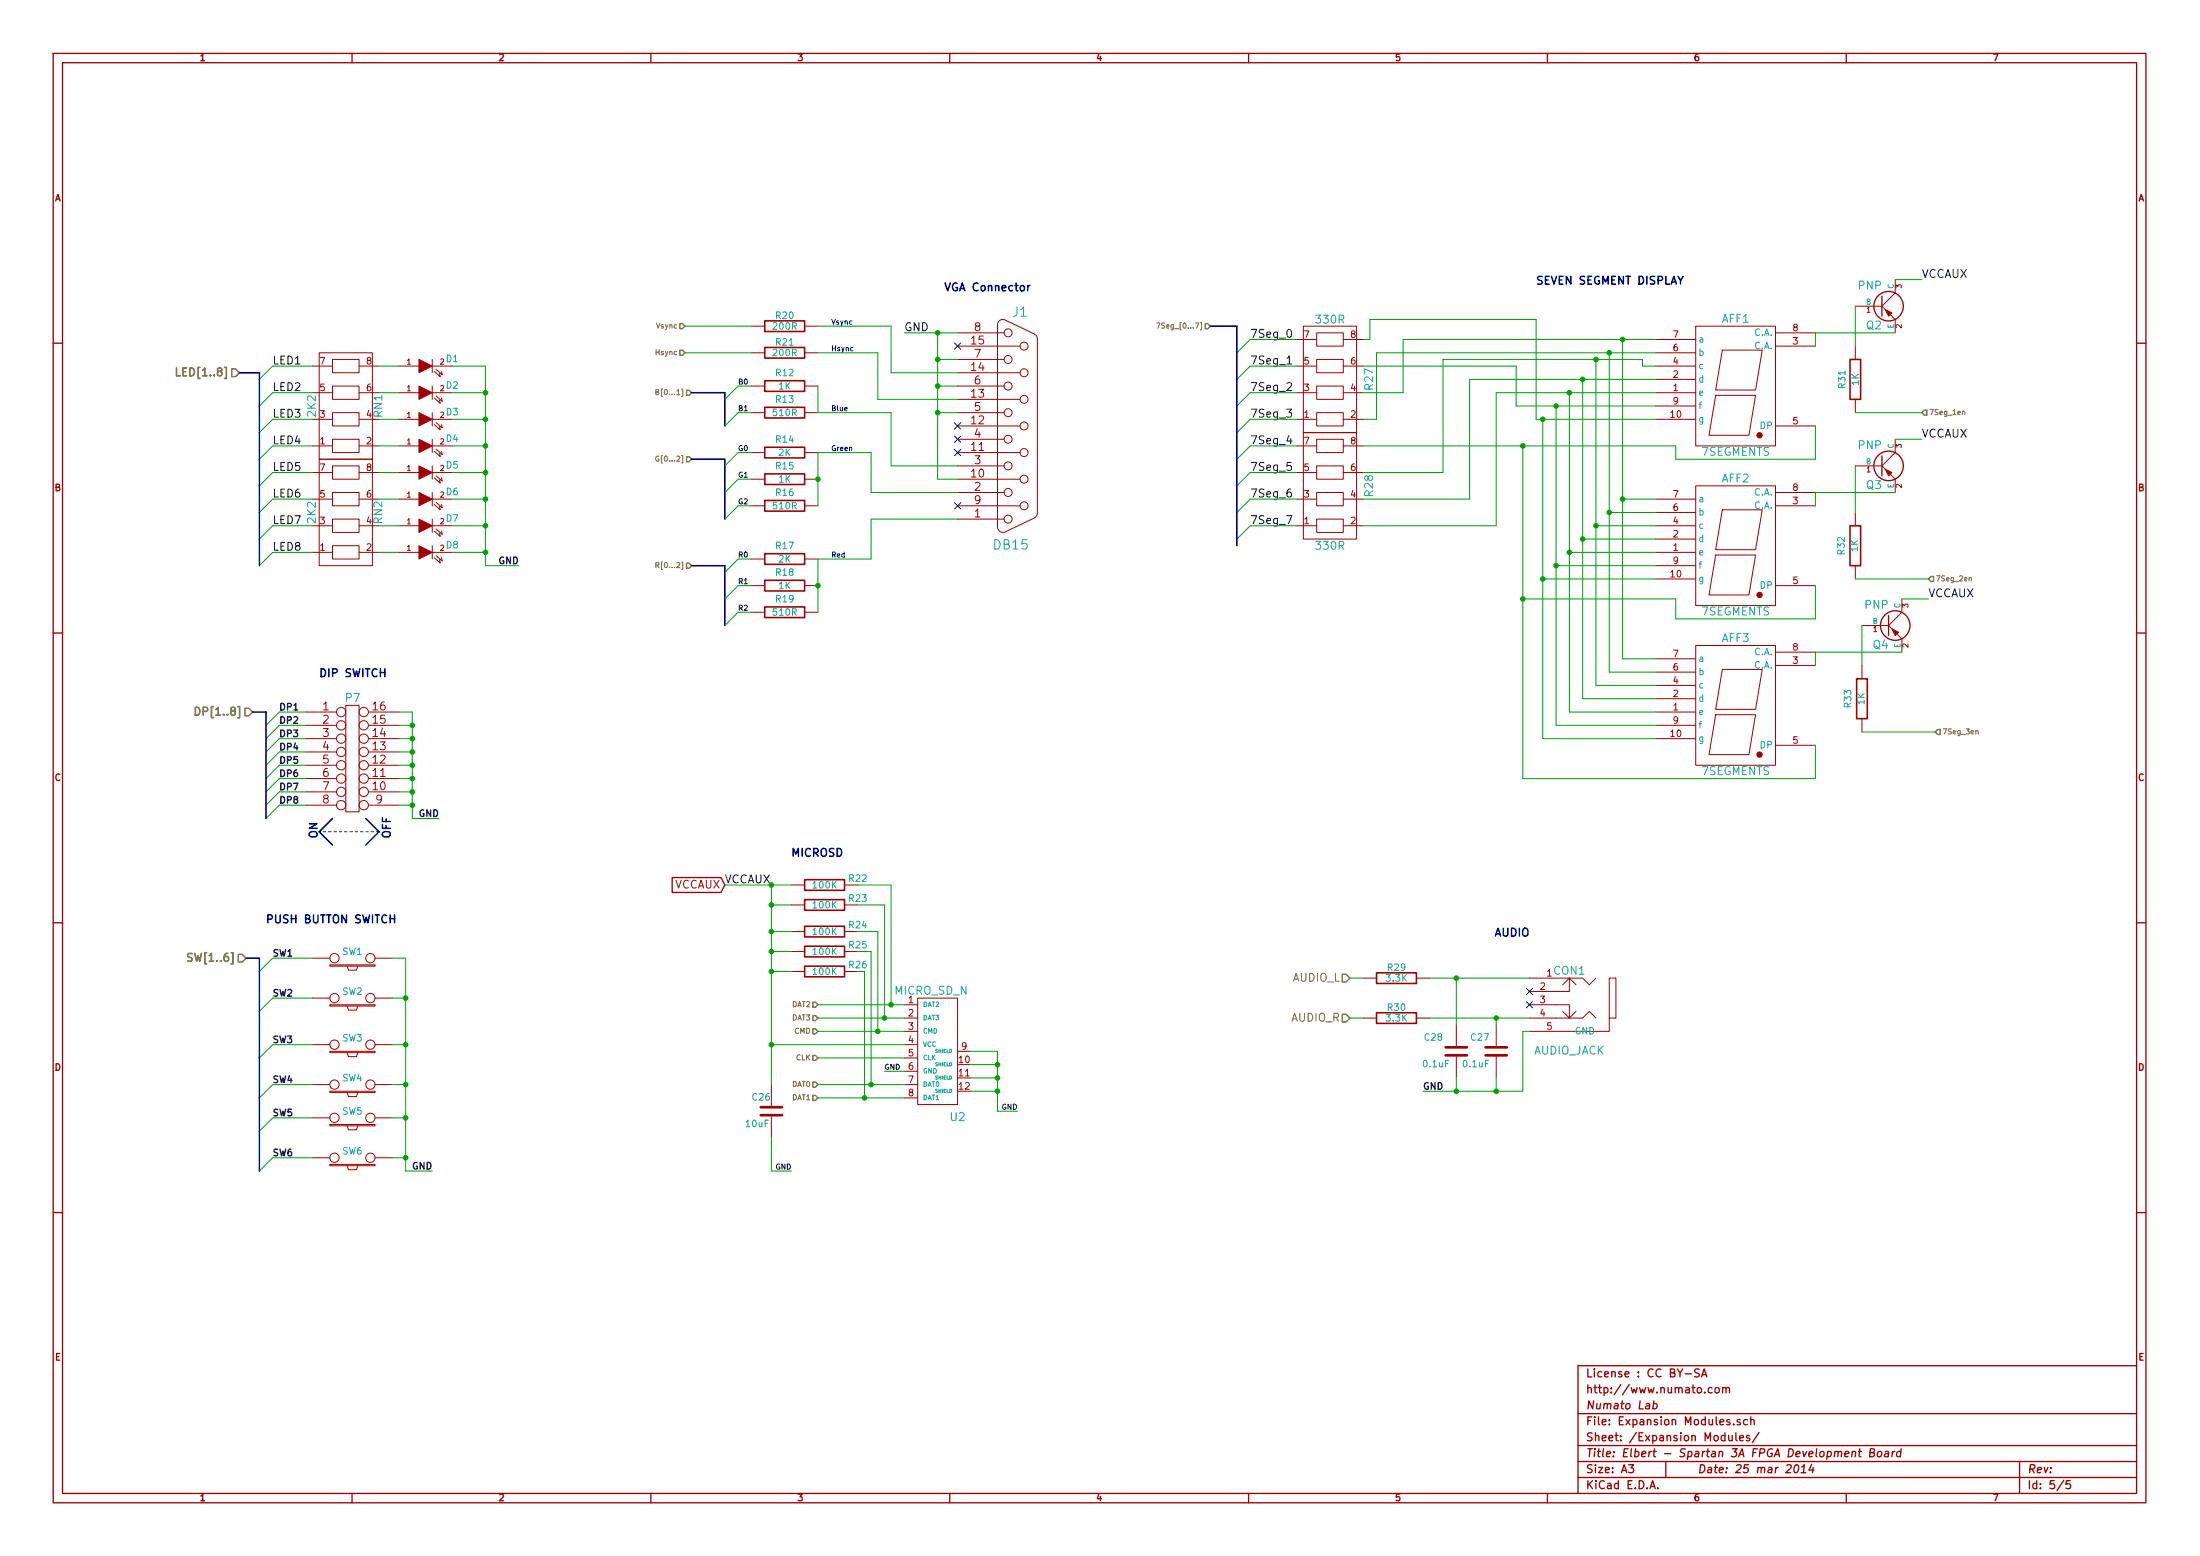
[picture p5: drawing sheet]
<svg xmlns="http://www.w3.org/2000/svg" width="420mm" height="297mm" viewBox="0 0 420 297" stroke-linecap="round" stroke-linejoin="round" font-family="sans-serif">
<g fill="none" stroke="#a00000" stroke-width=".25">
<path d="M10.2 10.2h399.6v276.7h-399.6zM11.9 12h396.2v273.1h-396.2zM67.2 10.2v1.8M124.3 10.2v1.8M181.4 10.2v1.8M238.5 10.2v1.8M295.5 10.2v1.8M352.6 10.2v1.8M10.2 65.5h1.7M408.1 65.5h1.7M10.2 120.8h1.7M408.1 120.8h1.7"/>
<path d="M10.2 176.2h1.7M128.4 167.5h9.3l.7 1.4-.7 1.5h-9.3zM408.1 176.2h1.7M10.2 231.5h1.7M408.1 231.5h1.7M301.4 269.9h106.7M301.4 276h106.7M301.4 279h106.7M311 279.6h1l-.5 .6 .4 .2v.6l-.2 .1-.7-.1M315.8 268l.4-.1 .2 .2v.6l-.3 .2h-.4M315.8 267.4l-.1 1.5M318.1 279v3.1"/>
<path d="M321.8 262.3h1.2M324.5 261.4a.62 .62 0 0 0-.8 .1v.4l.8 .4v.3l-.3 .3-.6-.1M325 262.9l.5-1.6 .5 1.6M325.1 262.4h.7M327 265l-.5-.1-.3 .3 .1 .6 .2 .1 .5-.1M327.6 265l.2-.1 .5 .1v.8l-.3 .1-.4-.1zM329 265h.1a.36 .36 0 0 1 .5 .1v.8M329 264.9v1M329.6 265.1a.35 .35 0 0 1 .4-.2 .35 .35 0 0 1 .3 .2v.8M330.1 274v.8a.39 .39 0 0 0 .7 .1M330.8 274v1M331.1 271.9v.1"/>
<path d="M331.5 273.5v1.3l.2 .2M332.2 274.5l.8-.1-.1-.3-.4-.1-.3 .3 .1 .7h.6M332.3 271.1l-.3-.1-.3 .2 .1 .2 .5 .2v.3h-.6M333.7 271.1l-.4-.1-.3 .3 .1 .6 .2 .1 .4-.1M334.1 274.1l-.3-.1-.3 .3 .1 .2 .5 .1v.4h-.6M334.4 271.1a.36 .36 0 0 1 .6 .1v.8M334.4 270.5v1.5M335.9 273.4l-1.3 2M342.8 279.8l.4-.2a.88 .88 0 0 1-.3 1.5l-.2-.1-.1-.4zM346 279.5l-.5 1.1h.9M352.3 277.6l.8-.1-.1-.3h-.5l-.2 .7 .2 .2 .4-.1M353.7 277.2l.3-.1 .3 .1v.9"/>
<path d="M353.8 277.1l-.2 1M354.9 277.1h.6M355.2 276.6l-.2 1.3 .4 .2M357.1 277.3l.7-.1 .2-.2v-.3l-.3-.1h-.5l-.2 1.5 .9-.1 .1-.4-.3-.3M358.7 277.2l.2-.1 .4 .1v.6l-.3 .3-.4-.1zM360 277.2h.6v.9M360.7 277.5l-.7 .1-.1 .3 .2 .2 .5-.1M361.4 277.1l-.1 1M361.9 277.1l-.3 .1-.2 .2M363 277.2l-.4-.1-.3 .3v.6l.2 .1 .4-.1M363.1 276.6l-.2 1.5M385.7 279v6.1"/>
<path d="M408.1 260.7h-106.7v24.4M67.2 285.1v1.8M124.3 285.1v1.8M181.4 285.1v1.8M238.5 285.1v1.8M295.5 285.1v1.8M301.4 282.1h106.7M315.1 284.2l.5-1.5 .5 1.5M315.2 283.8h.8M316.6 284.1v.1M344 281.1h.9M344.1 280l.5-.4-.2 1.5"/>
<path d="M346.3 280.1l-.1 1M352.6 285.1v1.8M394.1 282.6l-1.3 2M395.4 282.7h-.8v.7l.2-.2 .5 .1 .2 .3-.1 .5-.3 .1-.5-.1"/>
<circle cx="360.7" cy="58.5" r="2.82"/>
<circle cx="360.7" cy="88.9" r="2.82"/>
<circle cx="361.9" cy="119.4" r="2.82"/>
</g>
<g fill="#a00000" stroke="#a00000" stroke-width=".19">
<path d="M80 88.9l2.5 1.3-2.5 1.3z"/>
<path d="M80 94l2.5 1.3-2.5 1.3z"/>
<path d="M80 99.1l2.5 1.3-2.5 1.2z"/>
<path d="M80 104.2l2.5 1.2-2.5 1.3z"/>
<path d="M80 83.9l2.5 1.2-2.5 1.3z"/>
<path d="M80 78.8l2.5 1.2-2.5 1.3z"/>
<path d="M80 73.7l2.5 1.3-2.5 1.2z"/>
<path d="M80 68.6l2.5 1.3-2.5 1.3z"/>
<path d="M360 89.6l1.3 .6-.6 .6z"/>
<path d="M361.3 120.1l1.3 .6-.7 .6z"/>
<path d="M360 59.1l1.3 .6-.6 .7z"/>
<circle cx="336" cy="113.6" r=".51"/>
<circle cx="336" cy="144.1" r=".51"/>
<circle cx="336" cy="83.1" r=".51"/>
</g>
<g fill="none" stroke="#a00000" stroke-width=".19">
<path d="M354.3 58.5h5.1M359.4 58.5l.6 .6M361.9 53.4v2.5l-2.5 2.6M59.7 75h3.8M59.7 69.9h3.8M61 67.3h10.1v20.4h-10.1zM63.5 78.8h5.1v2.5h-5.1zM63.5 73.7h5.1v2.5h-5.1zM63.5 68.6h5.1v2.6h-5.1zM68.6 75h3.8M68.6 69.9h3.8M76.2 75h3.8"/>
<path d="M76.2 69.9h3.8M82.5 75h3.9M82.5 69.9h3.9M82.5 68.6v2.6M82.5 73.7v2.5M82.5 78.8v2.5M82.9 76l1.2 1-.2-.6M82.9 70.9l1.2 1-.2-.6M83.3 75.6l1.2 1-.2-.6M83.3 70.5l1.2 1-.2-.6M143.5 67.3h2.5M143.5 78.8h2.5"/>
<path d="M143.5 73.7h2.5M143.5 62.3h2.5M153.7 67.3h2.5M153.7 78.8h2.5M153.7 73.7h2.5M153.7 62.3h2.5M182.9 66.1h11.9M182.9 63.5h8.9M182.9 78.8h8.9M182.9 76.2h11.9M182.9 73.7h8.9M182.9 71.2h11.9"/>
<path d="M182.9 68.6h8.9M191.7 61a1.02 1.02 0 0 0-1.2 1v38.6a1.1 1.1 0 0 0 1.3 1l5.8-2.8M191.8 61l5.8 2.8M197.6 63.8l.3 .3 .2 .4M198.1 64.6v33.5M247.6 75h3.9M247.6 69.9h3.9M247.6 64.8h3.9M248.9 62.3h10.2v20.3h-10.2zM251.5 78.8h5v2.5h-5zM251.5 73.7h5v2.5h-5zM251.5 68.6h5v2.6h-5z"/>
<path d="M251.5 63.5h5v2.6h-5zM256.5 75h3.8M256.5 69.9h3.8M256.5 64.8h3.8M316.2 75h7.6M316.2 72.4h7.6M316.2 69.9h7.6M316.2 67.3h7.6M316.2 64.8h7.6M316.2 77.5h7.6M323.8 62.3h15.3v22.8h-15.3zM327.7 75.5h7.6l-1.3 7.6h-7.6z"/>
<path d="M328.9 66.8h7.6l-1.2 7.7h-7.6zM339.1 66.1h7.6M339.1 63.5h7.6M354.3 66.1v2.5M354.3 76.2v2.6M361.1 60.1l.8 .9v2.5M59.7 95.3h3.8M59.7 80h3.8M59.7 90.2h3.8M59.7 85.1h3.8M61 87.7h10.1v20.3h-10.1zM63.5 99.1h5.1v2.5h-5.1z"/>
<path d="M63.5 94h5.1v2.6h-5.1zM63.5 88.9h5.1v2.6h-5.1zM63.5 83.9h5.1v2.5h-5.1zM68.6 95.3h3.8M68.6 80h3.8M68.6 90.2h3.8M68.6 85.1h3.8M76.2 95.3h3.8M76.2 80h3.8M76.2 90.2h3.8M76.2 85.1h3.8M82.5 95.3h3.9"/>
<path d="M82.5 80h3.9M82.5 90.2h3.9M82.5 85.1h3.9M82.5 83.9v2.5M82.5 88.9v2.6M82.5 94v2.6M82.5 99.1v2.5M82.9 91.2l1.2 1-.2-.6M82.9 96.3l1.2 1-.2-.6M82.9 86.1l1.2 1.1-.2-.7M82.9 81.1l1.2 1-.2-.7M83.3 90.8l1.2 1.1-.2-.7"/>
<path d="M83.3 95.9l1.2 1-.2-.6M83.3 85.8l1.2 1-.2-.7M83.3 80.7l1.2 1-.2-.6M143.5 96.6h2.5M143.5 91.5h2.5M143.5 86.4h2.5M153.7 96.6h2.5M153.7 91.5h2.5M153.7 86.4h2.5M182.9 96.6h11.9M182.9 94h8.9M182.9 81.3h11.9"/>
<path d="M182.9 99.1h8.9M182.9 91.5h11.9M182.9 88.9h8.9M182.9 86.4h11.9M182.9 83.9h8.9M198.1 98.1l-.2 .5-.3 .2M247.6 95.3h3.9M247.6 80h3.9M247.6 90.2h3.9M247.6 85.1h3.9M248.9 82.6h10.2v20.3h-10.2zM251.5 99.1h5v2.5h-5z"/>
<path d="M251.5 94h5v2.6h-5zM251.5 88.9h5v2.6h-5zM251.5 83.9h5v2.5h-5zM256.5 95.3h3.8M256.5 80h3.8M256.5 90.2h3.8M256.5 85.1h3.8M316.2 97.8h7.6M316.2 95.3h7.6M316.2 80h7.6M323.8 92.7h15.3v22.9h-15.3zM328.9 97.3h7.6l-1.2 7.6h-7.6z"/>
<path d="M339.1 96.6h7.6M339.1 94h7.6M339.1 81.3h7.6M354.3 88.9h5.1M354.3 97.8v2.6M359.4 88.9l.6 .7M361.1 90.6l.8 .9v2.5M361.9 83.9v2.5l-2.5 2.5M59.7 105.4h3.8M59.7 100.4h3.8M63.5 104.2h5.1v2.5h-5.1zM68.6 105.4h3.8"/>
<path d="M68.6 100.4h3.8M76.2 105.4h3.8M76.2 100.4h3.8M82.5 105.4h3.9M82.5 100.4h3.9M82.5 104.2v2.5M82.9 101.4l1.2 1-.2-.6M82.9 106.5l1.2 1-.2-.7M83.3 101l1.2 1-.2-.6M83.3 106.1l1.2 1-.2-.6M143.5 111.8h2.5M143.5 106.7h2.5"/>
<path d="M143.5 116.9h2.5M153.7 111.8h2.5M153.7 106.7h2.5M153.7 116.9h2.5M247.6 100.4h3.9M256.5 100.4h3.8M316.2 105.4h7.6M316.2 102.9h7.6M316.2 100.4h7.6M316.2 108h7.6M316.2 110.5h7.6M327.7 106h7.6l-1.3 7.6h-7.6z"/>
<path d="M339.1 111.8h7.6M354.3 108v2.5M355.6 119.4h5.1M360.7 119.4l.6 .7M363.2 114.3v2.6l-2.5 2.5M58.4 135.9h5.9M58.4 138.5h5.9M66 134.7h2.6v20.3h-2.6zM70.4 135.9h5.8M70.4 138.5h5.8M316.2 135.9h7.6M316.2 133.4h7.6"/>
<path d="M316.2 130.8h7.6M316.2 128.3h7.6M316.2 125.8h7.6M316.2 138.5h7.6M323.8 123.2h15.3v22.9h-15.3zM327.7 136.4h7.6l-1.3 7.7h-7.6zM328.9 127.8h7.6l-1.2 7.6h-7.6zM339.1 127h7.6M339.1 124.5h7.6M355.6 127v2.6M355.6 137.2v2.5M362.3 121.1l.9 .9v2.5"/>
<path d="M58.4 141h5.9M58.4 143.5h5.9M58.4 146.1h5.9M58.4 148.6h5.9M58.4 151.2h5.9M58.4 153.7h5.9M70.4 141h5.8M70.4 143.5h5.8M70.4 146.1h5.8M70.4 148.6h5.8M70.4 151.2h5.8M70.4 153.7h5.8"/>
<path d="M316.2 141h7.6M339.1 142.3h7.6M151.1 168.9h2.6M151.1 172.8h2.6M151.1 177.8h2.6M161.3 168.9h2.5M161.3 172.8h2.5M161.3 177.8h2.5M59.7 199.4h3.3M59.7 190.5h3.3M59.7 182.9h3.3M63 191.8h8.6v.3h-8.6z"/>
<path d="M63 184.2h8.6v.2h-8.6zM66.3 192.1l.2 .7h1.6l.2-.7M66.3 184.4l.2 .8h1.6l.2-.8M71.6 199.4h3.3M71.6 190.5h3.3M71.6 182.9h3.3M151.1 181.6h2.6M151.1 185.5h2.6M161.3 181.6h2.5M161.3 185.5h2.5M172.7 191.8h2.6M172.7 194.3h2.6"/>
<path d="M172.7 196.9h2.6M172.7 199.4h2.6M175.3 190.5h7.6v20.4h-7.6zM260.3 194.3h2.6M260.3 186.7h2.6M270.5 194.3h2.5M270.5 186.7h2.5M278.1 195.6v4.3M285.7 195.6v4.3M292.1 191.8h7.6v2.5l-1.3-1.2M292.1 194.3h5.1M292.1 186.7h7.6"/>
<path d="M297.2 194.3h5.1zM299.7 186.7v2.6h-7.6M299.7 186.7h2.6l1.2 1.3 1.3-1.3M299.7 186.7l1.3 1.3M299.7 186.7l-1.3 1.3M301 193.1l-1.3 1.2M302.3 194.3h.1M302.3 194.3l1.2-1.2 1.3 1.2M307.3 194.3h1.3v-7.6h-1.3v10.2h-15.2M59.7 207h3.3M59.7 213.4h3.3M63 208.3h8.6v.3h-8.6z"/>
<path d="M63 200.7h8.6v.3h-8.6zM63 214.7h8.6v.2h-8.6zM66.3 208.6l.2 .7h1.6l.2-.7M66.3 201l.2 .7h1.6l.2-.7M66.3 214.9l.2 .8h1.6l.2-.8M71.6 207h3.3M71.6 213.4h3.3M147.3 207v4.4M147.3 212.9v4.3M172.7 202h2.6M172.7 204.5h2.6M172.7 207h2.6"/>
<path d="M172.7 209.6h2.6M182.9 200.7h2.5M278.1 201.5v4.3M285.7 201.5v4.3M59.7 221h3.3M63 222.3h8.6v.2h-8.6zM66.3 222.5l.2 .8h1.6l.2-.8M71.6 221h3.3"/>
<circle cx="192.5" cy="73.7" r=".76"/>
<circle cx="192.5" cy="63.5" r=".76"/>
<circle cx="192.5" cy="78.8" r=".76"/>
<circle cx="192.5" cy="68.6" r=".76"/>
<circle cx="195.6" cy="76.2" r=".76"/>
<circle cx="195.6" cy="71.2" r=".76"/>
<circle cx="195.6" cy="66.1" r=".76"/>
<circle cx="192.5" cy="94" r=".76"/>
<circle cx="192.5" cy="99.1" r=".76"/>
<circle cx="192.5" cy="83.9" r=".76"/>
<circle cx="192.5" cy="88.9" r=".76"/>
<circle cx="195.6" cy="81.3" r=".76"/>
<circle cx="195.6" cy="91.5" r=".76"/>
<circle cx="195.6" cy="96.6" r=".76"/>
<circle cx="195.6" cy="86.4" r=".76"/>
<circle cx="65.2" cy="138.5" r=".89"/>
<circle cx="65.2" cy="135.9" r=".89"/>
<circle cx="69.5" cy="135.9" r=".89"/>
<circle cx="69.5" cy="138.5" r=".89"/>
<circle cx="65.2" cy="143.5" r=".89"/>
<circle cx="65.2" cy="141" r=".89"/>
<circle cx="65.2" cy="146.1" r=".89"/>
<circle cx="65.2" cy="148.6" r=".89"/>
<circle cx="65.2" cy="151.2" r=".89"/>
<circle cx="65.2" cy="153.7" r=".89"/>
<circle cx="69.5" cy="146.1" r=".89"/>
<circle cx="69.5" cy="143.5" r=".89"/>
<circle cx="69.5" cy="141" r=".89"/>
<circle cx="69.5" cy="153.7" r=".89"/>
<circle cx="69.5" cy="148.6" r=".89"/>
<circle cx="69.5" cy="151.2" r=".89"/>
<circle cx="63.9" cy="199.4" r=".89"/>
<circle cx="63.9" cy="190.5" r=".89"/>
<circle cx="63.9" cy="182.9" r=".89"/>
<circle cx="70.7" cy="199.4" r=".89"/>
<circle cx="70.7" cy="182.9" r=".89"/>
<circle cx="70.7" cy="190.5" r=".89"/>
<circle cx="63.9" cy="213.4" r=".89"/>
<circle cx="63.9" cy="207" r=".89"/>
<circle cx="70.7" cy="213.4" r=".89"/>
<circle cx="70.7" cy="207" r=".89"/>
<circle cx="63.9" cy="221" r=".89"/>
<circle cx="70.7" cy="221" r=".89"/>
</g>
<g fill="none" stroke="#00a000" stroke-width=".19">
<path d="M354.3 58.5v7.6M361.9 53.4h5.1M59.7 69.9h-7.6l-2.6 2.5M59.7 75h-7.6l-2.6 2.5M72.4 69.9h3.8M72.4 75h3.8M86.4 69.9h6.3v38.1h6.4M86.4 75h6.3M130.8 67.3h12.7M130.8 62.3h12.7M143.5 73.7h-2.5l-2.6 2.5M143.5 78.8h-2.5l-2.6 2.5"/>
<path d="M156.2 67.3h11.4v8.9h15.3M156.2 62.3h14v8.9h12.7M156.2 73.7v5.1h14v10.1h12.7M172.7 63.5h10.2M179.1 68.6h3.8M179.1 63.5v28h3.8M179.1 73.7h3.8M179.1 78.8h3.8M247.6 64.8h-8.8l-2.6 2.5M247.6 69.9h-8.8l-2.6 2.5M247.6 75h-8.8l-2.6 2.5M260.3 64.8h1.3v-3.8h31.8v19h22.8"/>
<path d="M260.3 69.9h29.3v7.6h26.6M297.2 77.5v61h19M299.7 75v60.9h16.5M302.3 72.4v61h13.9M304.8 68.6v62.2h11.4M307.3 67.3v61h8.9M309.9 64.8v61h6.3M316.2 69.9h-2.5v-1.3h-38.1v21.6h-15.3M316.2 75h-30.5v25.4h-25.4M316.2 72.4h-35.5v22.9h-20.4M316.2 67.3h-53.3v12.7h-2.6M316.2 64.8h-48.2v10.2h-7.7"/>
<path d="M354.3 78.8h12.7M361.9 63.5h-15.2v2.6M59.7 80h-7.6l-2.6 2.6M59.7 85.1h-7.6l-2.6 2.6M59.7 90.2h-7.6l-2.6 2.5M59.7 95.3h-7.6l-2.6 2.5M72.4 95.3h3.8M72.4 90.2h3.8M72.4 85.1h3.8M72.4 80h3.8M86.4 95.3h6.3M86.4 90.2h6.3"/>
<path d="M86.4 85.1h6.3M86.4 80h6.3M143.5 96.6h-2.5l-2.6 2.5M143.5 91.5h-2.5l-2.6 2.5M143.5 86.4h-2.5l-2.6 2.5M182.9 94h-16.5v-7.6h-10.2v10.2M182.9 99.1h-16.5v7.6h-10.2v10.2M247.6 80h-8.8l-2.6 2.6M247.6 85.1h-8.8l-2.6 2.6M247.6 90.2h-8.8l-2.6 2.5M247.6 95.3h-8.8l-2.6 2.5M290.8 85.1v63.5h55.9v-6.3"/>
<path d="M294.6 80v61h21.6M307.3 97.8h8.9M309.9 95.3h6.3M346.7 81.3v6.4h-26.7v-2.6h-59.7M354.3 88.9v8.9M361.9 94h-15.2v2.6M361.9 83.9h5.1M59.7 100.4h-7.6l-2.6 2.5M59.7 105.4h-7.6l-2.6 2.6M72.4 100.4h3.8M72.4 105.4h3.8M86.4 100.4h6.3"/>
<path d="M86.4 105.4h6.3M143.5 116.9h-2.5l-2.6 2.5M143.5 111.8h-2.5l-2.6 2.5M143.5 106.7h-2.5l-2.6 2.6M247.6 100.4h-8.8l-2.6 2.5M294.6 110.5h21.6M297.2 108h19M299.7 105.4h16.5M302.3 102.9h13.9M304.8 100.4h11.4M346.7 111.8v6.3h-26.7v-3.8h-29.2M354.3 110.5h14"/>
<path d="M355.6 119.4v7.6M363.2 114.3h5.1M58.4 135.9h-5.1l-2.5 2.6M58.4 138.5h-5.1l-2.5 2.5M76.2 135.9h2.5v20.3h5.1M76.2 138.5h2.5M355.6 139.7h14M363.2 124.5h-16.5v2.5M58.4 141h-5.1l-2.5 2.5M58.4 143.5h-5.1l-2.5 2.6M58.4 146.1h-5.1l-2.5 2.5M58.4 148.6h-5.1l-2.5 2.6"/>
<path d="M58.4 151.2h-5.1l-2.5 2.5M58.4 153.7h-5.1l-2.5 2.5M76.2 148.6h2.5M76.2 141h2.5M76.2 143.5h2.5M76.2 146.1h2.5M76.2 151.2h2.5M76.2 153.7h2.5M138.4 168.9h12.7M147.3 172.8h3.8M147.3 177.8h3.8M147.3 168.9v38.1"/>
<path d="M163.8 172.8h5.1v21.5M163.8 177.8h3.8v19.1M163.8 168.9h6.4v22.9M59.7 182.9h-7.6l-2.6 2.6M59.7 190.5h-7.6l-2.6 2.6M59.7 199.4h-7.6l-2.6 2.6M74.9 199.4h2.6M74.9 182.9h2.6v40.7h5M74.9 190.5h2.6M147.3 181.6h3.8M147.3 185.5h3.8M147.3 199.4h25.4"/>
<path d="M156.2 196.9h16.5M156.2 194.3h16.5M156.2 191.8h16.5M163.8 181.6h2.6v25.4M165.1 185.5v24.1M257.8 194.3h2.5M257.8 186.7h2.5M273 194.3h19.1M273 186.7h19.1M278.1 186.7v8.9M285.7 194.3v1.3M292.1 196.9h-1.3v11.4h-19"/>
<path d="M59.7 207h-7.6l-2.6 2.6M59.7 213.4h-7.6l-2.6 2.5M74.9 207h2.6M74.9 213.4h2.6M147.3 217.2v6.4h3.8M156.2 209.6h16.5M156.2 207h16.5M156.2 202h16.5M168.9 204.5h3.8M185.4 208.3h5.1M185.4 203.2h5.1M185.4 200.7h5.1v11.4h3.8"/>
<path d="M185.4 205.8h5.1M278.1 205.8v2.5M285.7 205.8v2.5M59.7 221h-7.6l-2.6 2.6M74.9 221h2.6"/>
</g>
<path d="M125.3 74.8h.4l.1-.3-.5-.1v.9h.4l.2-.3-.3-.2M220.9 61.7h.6l-.4 .9M374.8 78.6l.4-.1v.7M125.8 87.1a.46 .46 0 0 0-.6 .5 .46 .46 0 0 0 .7 .4v-.4h-.2M125.3 107.9h.5v-.4l-.5-.1v1M125.5 107.9l.4 .5M376.1 110.3h.4v.6M377.3 139.6l.4-.1 .1 .6" fill="none" stroke="#808000" stroke-width=".19"/>
<g fill="none" stroke="#808000" stroke-width=".25">
<path d="M44.2 70.4h.8l.7 .8-.7 .7h-.8zM129.8 61.8h.5l.5 .5-.5 .4h-.5zM129.8 66.9h.5l.5 .4-.5 .5h-.5zM131.1 74.5h.5l.5 .5-.5 .4h-.5zM230.2 61.8h.5l.4 .5-.4 .4h-.5zM367.5 78.3h.5v1h-.5l-.5-.5zM131.1 87.2h.5l.5 .5-.5 .4h-.5zM131.1 107.5h.5l.5 .5-.5 .5h-.5zM368.8 110h.5v1h-.5l-.5-.5zM46.8 135.2h.7l.8 .7-.8 .8h-.7zM370.1 139.3h.4v.9h-.4l-.5-.5zM45.5 182.2h.8l.7 .7-.7 .8h-.8z"/>
<path d="M155.2 196.4h.5l.5 .5-.5 .5h-.5zM155.2 193.9h.5l.5 .4-.5 .5h-.5zM155.2 191.3h.5l.5 .5-.5 .5h-.5zM256.3 186h.8l.7 .7-.7 .8h-.8zM256.3 193.6h.8l.7 .7-.7 .8h-.8zM155.2 201.5h.5l.5 .5-.5 .4h-.5zM155.2 206.6h.5l.5 .4-.5 .5h-.5zM155.2 209.1h.5l.5 .5-.5 .5h-.5z"/>
</g>
<path d="M245.8 69.5h.9" fill="none" stroke="#000" stroke-width=".19"/>
<g fill="none" stroke="#0000c0" stroke-width=".19">
<path d="M182.3 65.5l1.2 1.2M183.5 65.5l-1.2 1.2M182.3 83.2l1.2 1.3M182.3 85.8l1.2 1.2M182.3 80.7l1.2 1.2M182.3 95.9l1.2 1.3M183.5 83.2l-1.2 1.3M183.5 85.8l-1.2 1.2M183.5 80.7l-1.2 1.2M183.5 95.9l-1.2 1.3M291.5 188.7l1.2 1.2M291.5 191.2l1.2 1.2"/>
<path d="M292.7 188.7l-1.2 1.2M292.7 191.2l-1.2 1.2"/>
</g>
<g fill="none" stroke="#a00000" stroke-width=".3">
<path d="M146 72.7h7.7v2h-7.7zM146 77.8h7.7v2h-7.7zM146 61.3h7.7v2h-7.7zM146 66.3h7.7v2.1h-7.7zM353.3 68.6h2v7.6h-2zM146 85.4h7.7v2h-7.7zM146 90.5h7.7v2h-7.7zM146 95.5h7.7v2.1h-7.7zM146 105.7h7.7v2h-7.7zM146 110.8h7.7v2h-7.7zM146 115.9h7.7v2h-7.7zM353.3 100.4h2v7.6h-2z"/>
<path d="M354.6 129.6h2v7.6h-2zM153.7 167.9h7.6v2.1h-7.6zM153.7 171.7h7.6v2.1h-7.6zM153.7 176.8h7.6v2.1h-7.6zM153.7 180.6h7.6v2.1h-7.6zM153.7 184.4h7.6v2.1h-7.6zM262.9 185.7h7.6v2h-7.6zM262.9 193.3h7.6v2.1h-7.6z"/>
</g>
<path d="M196.7 54.5l-.4 .3M74.5 175.4h.9M75.4 174.7v1.5" fill="none" stroke="#00f" stroke-width=".3"/>
<path d="M276.1 199.9h4.1M283.7 199.9h4.1M145.3 212.9h4.1M145.3 211.4h4.1M276.1 201.5h4.1M283.7 201.5h4.1" fill="none" stroke="#a00000" stroke-width=".51"/>
<path d="M33.7 70.2v1.5h.7M37.3 135a.76 .76 0 0 1 .9 .8 .76 .76 0 0 1-.9 .7zM36.7 182.1l-.6-.1-.2 .2v.4l.7 .3 .1 .3-.3 .3h-.6" fill="none" stroke="#808000" stroke-width=".3"/>
<path d="M45.7 71.2h3.8v36.8M132.1 75h6.3v6.3M231.1 62.3h5.1v41.9M132.1 87.7h6.3v11.4M132.1 108h6.3v11.4M48.3 135.9h2.5v20.3M63.5 156.2l-2.5 2.6 2.5 2.5M69.8 156.2l2.6 2.6-2.6 2.5M47 182.9h2.5v40.7" fill="none" stroke="#0000c0" stroke-width=".3"/>
<g fill="#00a000" stroke="#00a000" stroke-width=".25">
<circle cx="147.3" cy="172.8" r=".41"/>
<circle cx="147.3" cy="177.8" r=".41"/>
<circle cx="147.3" cy="181.6" r=".41"/>
<circle cx="147.3" cy="185.5" r=".41"/>
<circle cx="165.1" cy="209.6" r=".41"/>
<circle cx="166.4" cy="207" r=".41"/>
<circle cx="167.6" cy="196.9" r=".41"/>
<circle cx="168.9" cy="194.3" r=".41"/>
<circle cx="190.5" cy="208.3" r=".41"/>
<circle cx="190.5" cy="203.2" r=".41"/>
<circle cx="147.3" cy="199.4" r=".41"/>
<circle cx="170.2" cy="191.8" r=".41"/>
<circle cx="190.5" cy="205.8" r=".41"/>
<circle cx="290.8" cy="85.1" r=".41"/>
<circle cx="294.6" cy="80" r=".41"/>
<circle cx="297.2" cy="77.5" r=".41"/>
<circle cx="299.7" cy="75" r=".41"/>
<circle cx="302.3" cy="72.4" r=".41"/>
<circle cx="304.8" cy="68.6" r=".41"/>
<circle cx="307.3" cy="67.3" r=".41"/>
<circle cx="309.9" cy="64.8" r=".41"/>
<circle cx="179.1" cy="63.5" r=".41"/>
<circle cx="179.1" cy="78.8" r=".41"/>
<circle cx="179.1" cy="73.7" r=".41"/>
<circle cx="179.1" cy="68.6" r=".41"/>
<circle cx="290.8" cy="114.3" r=".41"/>
<circle cx="294.6" cy="110.5" r=".41"/>
<circle cx="297.2" cy="108" r=".41"/>
<circle cx="299.7" cy="105.4" r=".41"/>
<circle cx="302.3" cy="102.9" r=".41"/>
<circle cx="304.8" cy="100.4" r=".41"/>
<circle cx="307.3" cy="97.8" r=".41"/>
<circle cx="309.9" cy="95.3" r=".41"/>
<circle cx="92.7" cy="105.4" r=".41"/>
<circle cx="92.7" cy="100.4" r=".41"/>
<circle cx="92.7" cy="95.3" r=".41"/>
<circle cx="92.7" cy="90.2" r=".41"/>
<circle cx="92.7" cy="85.1" r=".41"/>
<circle cx="92.7" cy="80" r=".41"/>
<circle cx="92.7" cy="75" r=".41"/>
<circle cx="77.5" cy="190.5" r=".41"/>
<circle cx="77.5" cy="199.4" r=".41"/>
<circle cx="77.5" cy="207" r=".41"/>
<circle cx="278.1" cy="186.7" r=".41"/>
<circle cx="285.7" cy="194.3" r=".41"/>
<circle cx="285.7" cy="208.3" r=".41"/>
<circle cx="278.1" cy="208.3" r=".41"/>
<circle cx="77.5" cy="221" r=".41"/>
<circle cx="77.5" cy="213.4" r=".41"/>
<circle cx="78.7" cy="138.5" r=".41"/>
<circle cx="78.7" cy="141" r=".41"/>
<circle cx="78.7" cy="143.5" r=".41"/>
<circle cx="78.7" cy="146.1" r=".41"/>
<circle cx="78.7" cy="148.6" r=".41"/>
<circle cx="78.7" cy="151.2" r=".41"/>
<circle cx="78.7" cy="153.7" r=".41"/>
<circle cx="156.2" cy="111.8" r=".41"/>
<circle cx="156.2" cy="91.5" r=".41"/>
</g>
<path d="M61 158.8h11.4" fill="none" stroke="#00f" stroke-width=".19" stroke-dasharray=".5" stroke-dashoffset=".3"/>
<g fill="#a00000" stroke="#a00000" stroke-width=".25">
<path d="M359.4 87v3.8z"/>
<path d="M360.7 117.5v3.8z"/>
<path d="M359.4 56.6v3.8z"/>
</g>
<g font-size="2.5" fill="#00a0a0">
<text x="193.4" y="60.5">J1</text>
<text x="189.9" y="105">DB15</text>
</g>
<g font-size="2.1">
<text x="367" y="53.1">VCCAUX</text>
<text x="172.7" y="63.3">GND</text>
<text x="238.8" y="64.6">7Seg_0</text>
<text x="52.1" y="69.6">LED1</text>
<text x="238.8" y="69.6">7Seg_1</text>
<text x="52.1" y="74.7">LED2</text>
<text x="238.8" y="74.7">7Seg_2</text>
<text x="52.1" y="79.8">LED3</text>
<text x="238.8" y="79.8">7Seg_3</text>
<text x="367" y="83.6">VCCAUX</text>
<text x="52.1" y="84.9">LED4</text>
<text x="52.1" y="90">LED5</text>
<text x="238.8" y="84.9">7Seg_4</text>
<text x="238.8" y="90">7Seg_5</text>
<text x="52.1" y="95">LED6</text>
<text x="238.8" y="95">7Seg_6</text>
<text x="52.1" y="100.1">LED7</text>
<text x="238.8" y="100.1">7Seg_7</text>
<text x="52.1" y="105.2">LED8</text>
<text x="368.3" y="114.1">VCCAUX</text>
<text x="138.4" y="168.7">VCCAUX</text>
</g>
<g font-size="2.1" fill="#00f">
<text x="180.3" y="55.7">VGA Connector</text>
<text x="293.4" y="54.4">SEVEN SEGMENT DISPLAY</text>
<text x="61" y="129.3">DIP SWITCH</text>
<text x="60.7" y="160.1" transform="rotate(-90 60.7 160.1)">ON</text>
<text x="74.7" y="160.1" transform="rotate(-90 74.7 160.1)">OFF</text>
<text x="151.1" y="163.6">MICROSD</text>
<text x="50.8" y="176.3">PUSH BUTTON SWITCH</text>
<text x="285.4" y="178.9">AUDIO</text>
</g>
<g font-size="2.1" fill="#00a0a0">
<text x="354.9" y="55.3">PNP</text>
<text x="251.4" y="61.8">330R</text>
<text x="328.8" y="61.7">AFF1</text>
<text x="356.5" y="63">Q2</text>
<text x="262.3" y="74.4" transform="rotate(-90 262.3 74.4)">R27</text>
<text x="60.4" y="79.4" transform="rotate(-90 60.4 79.4)">2K2</text>
<text x="73.1" y="79.6" transform="rotate(-90 73.1 79.6)">RN1</text>
<text x="324.9" y="87.1">7SEGMENTS</text>
<text x="354.9" y="85.8">PNP</text>
<text x="262.3" y="94.7" transform="rotate(-90 262.3 94.7)">R28</text>
<text x="328.8" y="92.2">AFF2</text>
<text x="356.5" y="93.4">Q3</text>
<text x="60.4" y="99.8" transform="rotate(-90 60.4 99.8)">2K2</text>
<text x="73.1" y="99.9" transform="rotate(-90 73.1 99.9)">RN2</text>
<text x="251.4" y="105">330R</text>
<text x="324.9" y="117.6">7SEGMENTS</text>
<text x="356.2" y="116.3">PNP</text>
<text x="328.8" y="122.6">AFF3</text>
<text x="357.8" y="123.9">Q4</text>
<text x="66" y="134.1">P7</text>
<text x="324.9" y="148">7SEGMENTS</text>
<text x="170.8" y="190">MICRO_SD_N</text>
<text x="296.7" y="186.1">CON1</text>
<text x="292.8" y="201.4">AUDIO_JACK</text>
<text x="181.5" y="214.1">U2</text>
</g>
<g font-size="2.1" fill="#a00000">
<text x="185.5" y="65.8">15</text>
<text x="186.1" y="63.3">8</text>
<text x="185.5" y="70.9">14</text>
<text x="186.1" y="68.4">7</text>
<text x="185.5" y="76">13</text>
<text x="186.1" y="73.4">6</text>
<text x="185.5" y="81.1">12</text>
<text x="186.1" y="83.6">4</text>
<text x="186.1" y="78.5">5</text>
<text x="185.5" y="86.1">11</text>
<text x="186.1" y="88.7">3</text>
<text x="185.5" y="91.2">10</text>
<text x="186.1" y="93.8">2</text>
<text x="186.1" y="98.8">1</text>
<text x="186.1" y="96.3">9</text>
<text x="61.6" y="135.7">1</text>
<text x="71.2" y="135.7">16</text>
<text x="61.6" y="138.2">2</text>
<text x="61.6" y="140.8">3</text>
<text x="61.6" y="143.3">4</text>
<text x="71.2" y="143.3">13</text>
<text x="71.2" y="140.8">14</text>
<text x="71.2" y="138.2">15</text>
<text x="61.6" y="145.8">5</text>
<text x="61.6" y="148.4">6</text>
<text x="71.2" y="148.4">11</text>
<text x="71.2" y="145.8">12</text>
<text x="61.6" y="150.9">7</text>
<text x="61.6" y="153.5">8</text>
<text x="71.2" y="150.9">10</text>
<text x="71.8" y="153.5">9</text>
<text x="128.7" y="169.7">VCCAUX</text>
<text x="302.9" y="263">License : CC BY-SA</text>
<text x="302.9" y="269.1">Numato Lab</text>
<text x="302.9" y="266.1">http://www.numato.com</text>
<text x="302.9" y="272.1">File: Expansion Modules.sch</text>
<text x="302.9" y="275.2">Sheet: /Expansion Modules/</text>
<text x="302.9" y="281.3">Size: A3</text>
<text x="302.9" y="278.2">Title: Elbert - Spartan 3A FPGA Development Board</text>
<text x="324.2" y="281.3">Date: 25 mar 2014</text>
<text x="387.2" y="281.3">Rev:</text>
<text x="302.9" y="284.3">KiCad E.D.A.</text>
<text x="387.2" y="284.3">Id: 5/5</text>
</g>
<g font-size="2.1" fill="#808000">
<text x="34.6" y="71.9">LED[1..8]</text>
<text x="38.4" y="136.7">DP[1..8]</text>
<text x="36.7" y="183.7">SW[1..6]</text>
<text x="246.7" y="187.5">AUDIO_L</text>
<text x="246.5" y="195.1">AUDIO_R</text>
</g>
<g font-size="1.8" fill="#a00000">
<text x="38.2" y="11.7">1</text>
<text x="95.3" y="11.7">2</text>
<text x="152.4" y="11.7">3</text>
<text x="209.4" y="11.7">4</text>
<text x="266.5" y="11.7">5</text>
<text x="323.6" y="11.7">6</text>
<text x="380.7" y="11.7">7</text>
<text x="10.4" y="38.5">A</text>
<text x="408.3" y="38.5">A</text>
<text x="249.1" y="64.6">7</text>
<text x="258" y="64.6">8</text>
<text x="319.6" y="64.6">7</text>
<text x="342.4" y="65.8">3</text>
<text x="342.4" y="63.3">8</text>
<text x="61.1" y="69.6">7</text>
<text x="70" y="69.6">8</text>
<text x="249.1" y="69.6">5</text>
<text x="258" y="69.6">6</text>
<text x="319.6" y="69.6">4</text>
<text x="319.6" y="67.1">6</text>
<text x="61.1" y="74.7">5</text>
<text x="70" y="74.7">6</text>
<text x="249.1" y="74.7">3</text>
<text x="258" y="74.7">4</text>
<text x="319.6" y="74.7">1</text>
<text x="319.6" y="72.2">2</text>
<text x="319.6" y="77.3">9</text>
<text x="61.1" y="79.8">3</text>
<text x="70" y="79.8">4</text>
<text x="249.1" y="79.8">1</text>
<text x="258" y="79.8">2</text>
<text x="319.1" y="79.8">10</text>
<text x="342.4" y="81.1">5</text>
<text x="61.1" y="90">7</text>
<text x="61.1" y="84.9">1</text>
<text x="70" y="90">8</text>
<text x="70" y="84.9">2</text>
<text x="249.1" y="90">5</text>
<text x="249.1" y="84.9">7</text>
<text x="258" y="90">6</text>
<text x="258" y="84.9">8</text>
<text x="10.4" y="93.8">B</text>
<text x="61.1" y="95">5</text>
<text x="70" y="95">6</text>
<text x="249.1" y="95">3</text>
<text x="258" y="95">4</text>
<text x="319.6" y="95">7</text>
<text x="342.4" y="93.8">8</text>
<text x="408.3" y="93.8">B</text>
<text x="61.1" y="100.1">3</text>
<text x="70" y="100.1">4</text>
<text x="249.1" y="100.1">1</text>
<text x="258" y="100.1">2</text>
<text x="319.6" y="100.1">4</text>
<text x="319.6" y="97.6">6</text>
<text x="342.4" y="96.3">3</text>
<text x="61.1" y="105.2">1</text>
<text x="70" y="105.2">2</text>
<text x="319.6" y="105.2">1</text>
<text x="319.6" y="102.7">2</text>
<text x="319.6" y="107.7">9</text>
<text x="319.1" y="110.3">10</text>
<text x="342.4" y="111.5">5</text>
<text x="319.6" y="125.5">7</text>
<text x="342.4" y="124.2">8</text>
<text x="319.6" y="130.6">4</text>
<text x="319.6" y="128.1">6</text>
<text x="342.4" y="126.8">3</text>
<text x="319.6" y="135.7">1</text>
<text x="319.6" y="133.1">2</text>
<text x="319.1" y="140.8">10</text>
<text x="319.6" y="138.2">9</text>
<text x="342.4" y="142">5</text>
<text x="10.4" y="149.1">C</text>
<text x="408.3" y="149.1">C</text>
<text x="173.5" y="191.6">1</text>
<text x="294.2" y="189">2</text>
<text x="294.2" y="191.6">3</text>
<text x="295.4" y="186.5">1</text>
<text x="173.5" y="194.1">2</text>
<text x="173.5" y="196.6">3</text>
<text x="294.2" y="194.1">4</text>
<text x="295.4" y="196.6">5</text>
<text x="173.5" y="199.2">4</text>
<text x="173.5" y="201.7">5</text>
<text x="183.2" y="203">10</text>
<text x="183.7" y="200.4">9</text>
<text x="10.4" y="204.5">D</text>
<text x="173.5" y="204.3">6</text>
<text x="173.5" y="206.8">7</text>
<text x="173.5" y="209.3">8</text>
<text x="183.2" y="205.5">11</text>
<text x="183.2" y="208.1">12</text>
<text x="408.3" y="204.5">D</text>
<text x="10.5" y="259.8">E</text>
<text x="408.4" y="259.8">E</text>
<text x="38.2" y="286.6">1</text>
<text x="95.3" y="286.6">2</text>
<text x="152.4" y="286.6">3</text>
<text x="209.4" y="286.6">4</text>
<text x="266.5" y="286.6">5</text>
<text x="323.6" y="286.6">6</text>
<text x="380.7" y="286.6">7</text>
</g>
<g font-size="1.8" fill="#00a0a0">
<text x="147.8" y="63">200R</text>
<text x="148.2" y="60.9">R20</text>
<text x="324.4" y="65.4">a</text>
<text x="335.1" y="64.2">C.A.</text>
<text x="85.2" y="69.2">D1</text>
<text x="147.8" y="68.1">200R</text>
<text x="148.2" y="71.9">R12</text>
<text x="148.2" y="66">R21</text>
<text x="324.4" y="70.5">c</text>
<text x="324.4" y="68">b</text>
<text x="335.1" y="66.7">C.A.</text>
<text x="85.2" y="74.3">D2</text>
<text x="148.2" y="76.9">R13</text>
<text x="148.7" y="74.4">1K</text>
<text x="324.4" y="75.6">e</text>
<text x="324.4" y="73.1">d</text>
<text x="352.5" y="74.1" transform="rotate(-90 352.5 74.1)">R31</text>
<text x="355" y="73.5" transform="rotate(-90 355 73.5)">1K</text>
<text x="85.2" y="79.3">D3</text>
<text x="147.8" y="79.5">510R</text>
<text x="324.4" y="78.1">f</text>
<text x="324.4" y="80.7">g</text>
<text x="336.1" y="82">DP</text>
<text x="85.2" y="89.5">D5</text>
<text x="85.2" y="84.4">D4</text>
<text x="148.2" y="84.6">R14</text>
<text x="148.2" y="89.6">R15</text>
<text x="148.7" y="87.1">2K</text>
<text x="85.2" y="94.6">D6</text>
<text x="148.2" y="94.7">R16</text>
<text x="148.7" y="92.2">1K</text>
<text x="324.4" y="95.9">a</text>
<text x="335.1" y="94.7">C.A.</text>
<text x="85.2" y="99.7">D7</text>
<text x="147.8" y="97.3">510R</text>
<text x="324.4" y="101">c</text>
<text x="324.4" y="98.5">b</text>
<text x="335.1" y="97.2">C.A.</text>
<text x="85.2" y="104.7">D8</text>
<text x="148.2" y="104.9">R17</text>
<text x="148.7" y="107.4">2K</text>
<text x="324.4" y="106.1">e</text>
<text x="324.4" y="103.5">d</text>
<text x="352.3" y="105.8" transform="rotate(-90 352.3 105.8)">R32</text>
<text x="354.9" y="105.3" transform="rotate(-90 354.9 105.3)">1K</text>
<text x="148.2" y="110">R18</text>
<text x="148.7" y="112.5">1K</text>
<text x="324.4" y="108.6">f</text>
<text x="324.4" y="111.2">g</text>
<text x="336.1" y="112.4">DP</text>
<text x="147.8" y="117.6">510R</text>
<text x="148.2" y="115">R19</text>
<text x="335.1" y="125.1">C.A.</text>
<text x="324.4" y="131.5">c</text>
<text x="324.4" y="128.9">b</text>
<text x="324.4" y="126.4">a</text>
<text x="335.1" y="127.7">C.A.</text>
<text x="324.4" y="136.6">e</text>
<text x="324.4" y="134">d</text>
<text x="353.6" y="135" transform="rotate(-90 353.6 135)">R33</text>
<text x="356.2" y="134.5" transform="rotate(-90 356.2 134.5)">1K</text>
<text x="324.4" y="139.1">f</text>
<text x="324.4" y="141.6">g</text>
<text x="336.1" y="142.9">DP</text>
<text x="155.4" y="169.7">100K</text>
<text x="155.4" y="173.5">100K</text>
<text x="162.2" y="168.4">R22</text>
<text x="162.2" y="172.2">R23</text>
<text x="155.4" y="178.5">100K</text>
<text x="162.2" y="177.3">R24</text>
<text x="65.4" y="182.4">SW1</text>
<text x="155.4" y="182.4">100K</text>
<text x="162.2" y="181.1">R25</text>
<text x="265.1" y="185.4">R29</text>
<text x="65.4" y="190">SW2</text>
<text x="155.4" y="186.2">100K</text>
<text x="264.8" y="187.4">3.3K</text>
<text x="264.8" y="195.1">3.3K</text>
<text x="265.1" y="193">R30</text>
<text x="300.7" y="197.5">GND</text>
<text x="65.4" y="198.9">SW3</text>
<text x="271.9" y="203.8">0.1uF</text>
<text x="272.1" y="198.7">C28</text>
<text x="279.5" y="203.8">0.1uF</text>
<text x="281" y="198.7">C27</text>
<text x="65.4" y="206.5">SW4</text>
<text x="65.4" y="212.8">SW5</text>
<text x="142.5" y="215.2">10uF</text>
<text x="143.7" y="210.1">C26</text>
<text x="65.4" y="220.5">SW6</text>
</g>
<g font-size="1.8">
<text x="95.1" y="107.7">GND</text>
<text x="53.3" y="135.7">DP1</text>
<text x="53.3" y="143.3">DP4</text>
<text x="53.3" y="140.8">DP3</text>
<text x="53.3" y="138.2">DP2</text>
<text x="53.3" y="148.4">DP6</text>
<text x="53.3" y="145.8">DP5</text>
<text x="53.3" y="153.5">DP8</text>
<text x="53.3" y="150.9">DP7</text>
<text x="79.9" y="156">GND</text>
<text x="52.1" y="182.7">SW1</text>
<text x="52.1" y="190.3">SW2</text>
<text x="52.1" y="199.2">SW3</text>
<text x="52.1" y="206.8">SW4</text>
<text x="271.8" y="208.1">GND</text>
<text x="52.1" y="213.1">SW5</text>
<text x="52.1" y="220.8">SW6</text>
<text x="78.6" y="223.3">GND</text>
</g>
<text font-size="1.8" fill="#00a000" x="162.2" y="184.9">R26</text>
<g font-size="1.4" fill="#00a0a0">
<text x="356.4" y="58.2">B</text>
<text x="361.7" y="55.2" transform="rotate(-90 361.7 55.2)">C</text>
<text x="361.7" y="62.7" transform="rotate(-90 361.7 62.7)">E</text>
<text x="356.4" y="88.7">B</text>
<text x="361.7" y="85.6" transform="rotate(-90 361.7 85.6)">C</text>
<text x="361.7" y="93.2" transform="rotate(-90 361.7 93.2)">E</text>
<text x="357.6" y="119.2">B</text>
<text x="363" y="116.1" transform="rotate(-90 363 116.1)">C</text>
<text x="363" y="123.7" transform="rotate(-90 363 123.7)">E</text>
</g>
<g font-size="1.4" fill="#a00000">
<text x="356.5" y="59.7">1</text>
<text x="363.2" y="55" transform="rotate(-90 363.2 55)">3</text>
<text x="363.2" y="62.6" transform="rotate(-90 363.2 62.6)">2</text>
<text x="77.7" y="69.6">1</text>
<text x="84.1" y="69.6">2</text>
<text x="77.7" y="74.7">1</text>
<text x="84.1" y="74.7">2</text>
<text x="77.7" y="79.8">1</text>
<text x="84.1" y="79.8">2</text>
<text x="77.7" y="90">1</text>
<text x="77.7" y="84.9">1</text>
<text x="84.1" y="90">2</text>
<text x="84.1" y="84.9">2</text>
<text x="363.2" y="85.5" transform="rotate(-90 363.2 85.5)">3</text>
<text x="77.7" y="95">1</text>
<text x="84.1" y="95">2</text>
<text x="356.5" y="90.2">1</text>
<text x="363.2" y="93.1" transform="rotate(-90 363.2 93.1)">2</text>
<text x="77.7" y="100.1">1</text>
<text x="84.1" y="100.1">2</text>
<text x="77.7" y="105.2">1</text>
<text x="84.1" y="105.2">2</text>
<text x="364.5" y="116" transform="rotate(-90 364.5 116)">3</text>
<text x="357.8" y="120.7">1</text>
<text x="364.5" y="123.6" transform="rotate(-90 364.5 123.6)">2</text>
</g>
<g font-size="1.4" fill="#808000">
<text x="125.3" y="62.7">Vsync</text>
<text x="222.1" y="62.7">7Seg_[0...7]</text>
<text x="125.3" y="67.8">Hsync</text>
<text x="126.1" y="75.4">B[0...1]</text>
<text x="368.4" y="79.3">7Seg_1en</text>
<text x="126" y="88.1">G[0...2]</text>
<text x="126.1" y="108.5">R[0...2]</text>
<text x="369.7" y="111">7Seg_2en</text>
<text x="371" y="140.2">7Seg_3en</text>
<text x="151.2" y="194.8">DAT3</text>
<text x="151.2" y="192.3">DAT2</text>
<text x="151.7" y="197.4">CMD</text>
<text x="152" y="202.4">CLK</text>
<text x="151.2" y="207.5">DAT0</text>
<text x="151.2" y="210.1">DAT1</text>
</g>
<g font-size="1.4" fill="#00f">
<text x="158.7" y="62">Vsync</text>
<text x="158.7" y="67.1">Hsync</text>
<text x="158.7" y="78.5">Blue</text>
<text x="158.7" y="86.1">Green</text>
<text x="158.7" y="106.5">Red</text>
</g>
<g font-size="1.4">
<text x="141" y="73.4">B0</text>
<text x="141" y="78.5">B1</text>
<text x="141" y="86.1">G0</text>
<text x="141" y="91.2">G1</text>
<text x="141" y="96.3">G2</text>
<text x="141" y="106.5">R0</text>
<text x="141" y="111.5">R1</text>
<text x="141" y="116.6">R2</text>
<text x="168.9" y="204.3">GND</text>
<text x="191.2" y="211.9">GND</text>
<text x="148.1" y="223.3">GND</text>
</g>
<g font-size="1.2" fill="#00a0a0">
<text x="176.3" y="192.2">DAT2</text>
<text x="176.3" y="194.8">DAT3</text>
<text x="176.3" y="197.3">CMD</text>
<text x="176.3" y="199.9">VCC</text>
<text x="176.3" y="202.4">CLK</text>
<text x="176.3" y="204.9">GND</text>
<text x="176.3" y="207.5">DAT0</text>
<text x="176.3" y="210">DAT1</text>
</g>
<g font-size=".9" fill="#00a0a0">
<text x="178.6" y="201">SHIELD</text>
<text x="178.6" y="203.5">SHIELD</text>
<text x="178.6" y="206.1">SHIELD</text>
<text x="178.6" y="208.6">SHIELD</text>
</g>
</svg>
